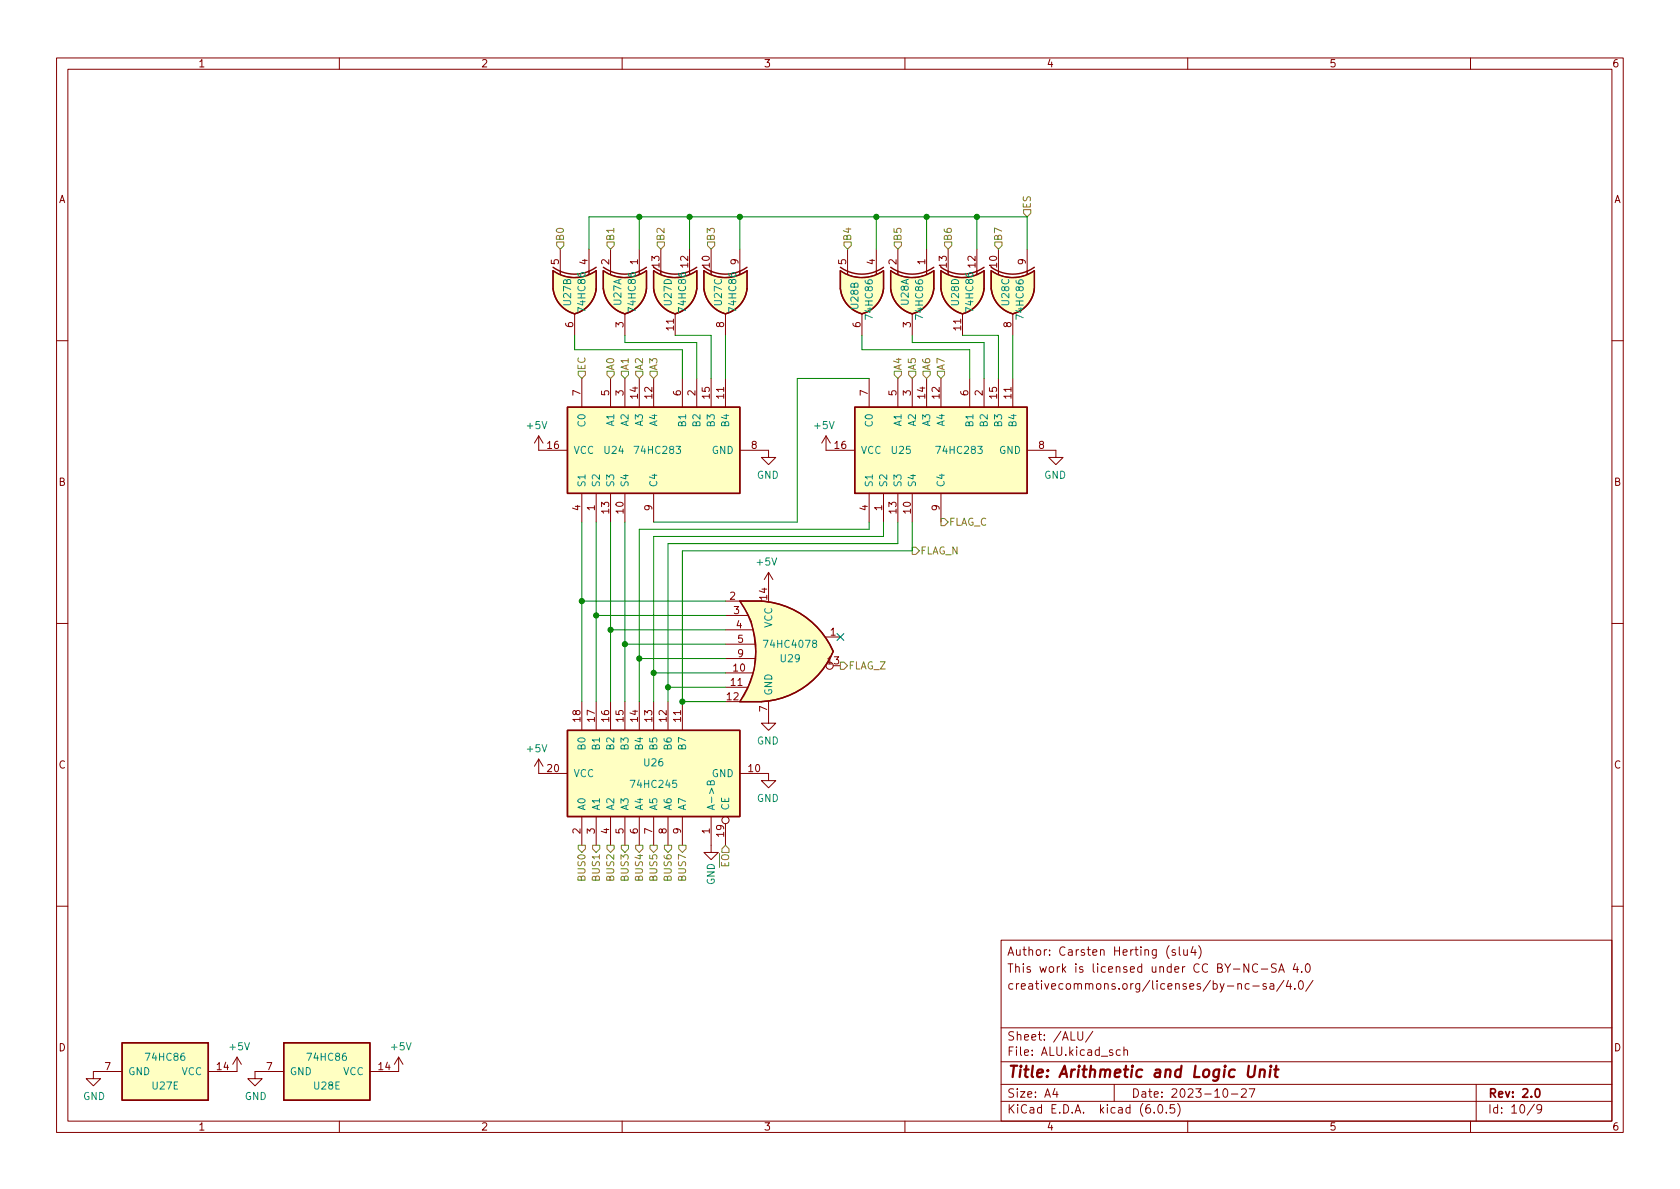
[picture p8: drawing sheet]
<svg xmlns="http://www.w3.org/2000/svg" width="297mm" height="210mm" viewBox="0 0 297 210" stroke-linecap="round" stroke-linejoin="round" font-family="sans-serif">
<g fill="none" stroke="#840000" stroke-width=".18">
<path d="M10 10.2h277v190.1h-277zM12 12.2h273v186.1h-273zM60 10.2v2M110 10.2v2M160 10.2v2M210 10.2v2M260 10.2v2M97.8 51v-3.1a6.7 6.7 0 0 0 7.6 0v3.1M99.1 44.1v4.4M101.6 55.5v3.8M104.1 44.1v4.4M106.7 51v-3.1a6.7 6.7 0 0 0 7.6 0v3.1"/>
<path d="M107.9 44.1v4.4M110.5 55.5v3.8M113 44.1v4.4M115.6 51v-3.1a6.7 6.7 0 0 0 7.6 0v3.1M116.8 44.1v4.4M119.4 55.5v3.8M121.9 44.1v4.4M124.5 51v-3.1a6.7 6.7 0 0 0 7.6 0v3.1M125.7 44.1v4.4M128.3 55.5v3.8M130.8 44.1v4.4M148.6 51v-3.1a6.7 6.7 0 0 0 7.6 0v3.1"/>
<path d="M149.9 44.1v4.4M152.4 55.5v3.8M154.9 44.1v4.4M157.5 51v-3.1a6.7 6.7 0 0 0 7.6 0v3.1M158.7 44.1v4.4M161.3 55.5v3.8M163.8 44.1v4.4M166.4 51v-3.1a6.7 6.7 0 0 0 7.6 0v3.1M167.6 44.1v4.4M170.2 55.5v3.8M172.7 44.1v4.4M175.3 51v-3.1a6.7 6.7 0 0 0 7.6 0v3.1"/>
<path d="M176.5 44.1v4.4M179.1 55.5v3.8M181.6 44.1v4.4M10 60.2h2M95.2 77.1v2.5h5.1M95.2 77.1l.8 1.3M95.2 77.1l-.7 1.3M102.9 66.9v5.1M107.9 66.9v5.1M110.5 66.9v5.1M113 66.9v5.1M115.6 66.9v5.1"/>
<path d="M120.6 66.9v5.1M123.2 66.9v5.1M125.7 66.9v5.1M128.3 66.9v5.1M130.8 79.6h5.1v1.3h-1.3l1.3 1.3 1.3-1.3h-1.3M146 77.1v2.5h5.1M146 77.1l.8 1.3M146 77.1l-.7 1.3M153.7 66.9v5.1M158.7 66.9v5.1M161.3 66.9v5.1M163.8 66.9v5.1"/>
<path d="M166.4 66.9v5.1M171.4 66.9v5.1M174 66.9v5.1M176.5 66.9v5.1M179.1 66.9v5.1M181.6 79.6h5.1v1.3h-1.3l1.3 1.3 1.3-1.3h-1.3M285 60.2h2M102.9 87.2v5.1M105.4 87.2v5.1M107.9 87.2v5.1M110.5 87.2v5.1M115.6 87.2v5.1"/>
<path d="M153.7 87.2v5.1M156.2 87.2v5.1M158.7 87.2v5.1M161.3 87.2v5.1M166.4 87.2v5.1M10 110.2h2M128.3 119h4.8M128.3 106.3h2.5M128.3 108.8h3.9M128.3 111.4h4.8M128.3 113.9h5.3M128.3 116.5h5.3"/>
<path d="M134.6 106.3h-3.8l1.3 2 .7 1.5 .5 2.8a14.4 14.4 0 0 1-2.5 11.5h3.8M135.9 101.2l.8 1.3M135.9 101.2v2.6M135.9 101.2l-.8 1.3M146 112.6h2.6M285 110.2h2M95.2 134.2l.8 1.3M95.2 134.2v2.6h5.1M95.2 134.2l-.7 1.3M102.9 124.1v5.1M105.4 124.1v5.1M107.9 124.1v5.1"/>
<path d="M110.5 124.1v5.1M113 124.1v5.1M115.6 124.1v5.1M118.1 124.1v5.1M120.6 124.1v5.1M128.3 121.5h3.9M130.8 136.8h5.1v1.2h-1.3l1.3 1.3 1.3-1.3h-1.3M135.9 124.1v3.8h-1.3l1.3 1.3 1.3-1.3h-1.3M102.9 144.4v5.1M105.4 144.4v5.1M107.9 144.4v5.1M110.5 144.4v5.1"/>
<path d="M113 144.4v5.1M115.6 144.4v5.1M118.1 144.4v5.1M120.6 144.4v5.1M125.7 144.4v6.3h-1.2l1.2 1.3 1.3-1.3h-1.3M128.3 145.7v3.8M10 160.2h2M177 166.3h108v32h-108zM206.7 167.2a1.72 1.72 0 0 0 0 2.3M207.8 168l-.4-.1-.2 .2 .1 .3 .5 .1v.4h-.6M208.5 167.4v1.3l.2 .2M209.3 167.9l.1 1h.3l.2-.1"/>
<path d="M209.9 167.9v1M210.9 167.4l-.3 1h.9M211.3 167.9v1M211.9 167.2a1.72 1.72 0 0 1 0 2.3M220.9 174l-.5-.1-.3 .3v.4l.2 .3h.6M221.5 174.4h1.1M222.4 170.6a.6 .6 0 0 0-.8 0 .6 .6 0 0 0-.2 .7 .56 .56 0 0 0 .3 .6 .56 .56 0 0 0 .7-.1M223 171.4h1.1M223.9 174l-.4-.1-.2 .2 .1 .3 .5 .1v.4h-.6M224.6 174h.5l.1 .9M225.2 174.3l-.5 .1a.29 .29 0 0 0-.2 .2 .29 .29 0 0 0 .2 .3h.5M225.6 170.5l-.5-.1-.3 .3 .1 .4 .7 .3v.4l-.2 .1h-.6"/>
<path d="M226.1 171.9l.5-1.5 .5 1.5M226.2 171.5h.7M227 173.4l-1.3 1.9M227.8 173.4l-.4 1h1M228.1 173.9v1M228.9 174.8v.1M229 170.4l-.4 1h1M229.4 170.9v1M229.7 173.6l.2-.2a.81 .81 0 0 1 .6 .7 .81 .81 0 0 1-.3 .8h-.1a.81 .81 0 0 1-.4-1.3zM230.1 171.8v.1M230.9 170.6l.2-.2a.81 .81 0 0 1 .6 .7 .81 .81 0 0 1-.3 .8h-.1a.81 .81 0 0 1-.4-1.3zM232.1 173.4l-1.2 1.9"/>
<path d="M285 160.2h2M21.6 189.5h-5.1v1.2h1.3l-1.3 1.3-1.3-1.3h1.3M41.9 186.9l-.8 1.3M41.9 186.9v2.6h-5.1M41.9 186.9l.8 1.3M50.2 189.5h-5.1v1.2h1.3l-1.3 1.3-1.3-1.3h1.3M60 198.3v2M70.5 186.9v2.6h-5.1M70.5 186.9l-.8 1.3M70.5 186.9l.7 1.3M110 198.3v2M160 198.3v2"/>
<path d="M177 194.8h108M177 191.8h108M177 187.8h108M177 181.8h108M186.5 192.5l-.4 1h1M186.9 193v1M190.6 182.4v1.2l.3 .3h.4l.1-.3v-1.2M193.2 182.4l-1.3 1.9M197 191.8v3M198.1 185.7l-.5-.1-.2 .3v.4l.1 .3h.6M198.7 185.8l.2-.2 .4 .1 .1 .9M198.7 185.1v1.5"/>
<path d="M204.1 196.7v.1M204.9 195.4l.2-.1a.81 .81 0 0 1 .6 .7 .81 .81 0 0 1-.3 .8h-.2a.81 .81 0 0 1-.6-.6 .81 .81 0 0 1 .3-.8zM206.2 196.7v.1M207.6 195.3h-.7v.7l.2-.1 .5 .1 .1 .2-.1 .5-.2 .1-.5-.1M208.2 195.1a1.72 1.72 0 0 1 0 2.3M210 198.3v2M216.4 192.6l.2-.1a.81 .81 0 0 1 .6 .7 .81 .81 0 0 1-.3 .8h-.2a.81 .81 0 0 1-.6-.6 .81 .81 0 0 1 .3-.8zM217.7 193.5h1.2M219.5 192.7l.6-.2 .2 .2 .1 .3-1 1h1M220.9 192.5h1l-.7 1.5M260 198.3v2M261 191.8v6.5"/>
<path d="M271.3 195.3l-1.3 1.9M272.6 196l-.3 .3h-.3l-.3-.3 .2-.6 .4-.1 .2 .2a.99 .99 0 0 1-.3 1.3h-.3"/>
<circle cx="146.7" cy="117.7" r=".63"/>
<circle cx="128.3" cy="145" r=".63"/>
</g>
<path d="M271.6 192.6l.2-.1a.82 .82 0 0 1 .6 .7 .82 .82 0 0 1-.3 .8h-.2a.81 .81 0 0 1-.6-.6 .81 .81 0 0 1 .3-.8z" fill="none" stroke="#840000" stroke-width=".3"/>
<path d="M220.8 188.5l-.2 1.6 .2 .3a.66 .66 0 0 0 1-.3l.2-1.6M222.8 189.3a.49 .49 0 0 1 .8 .1l-.1 1.1M222.8 189.1l-.1 1.4M224.6 189.1l-.1 1.4M224.7 188.5l-.1 .1 .1 .1 .1-.1-.1-.1v.2M225.3 189.1h.8M225.7 188.5l-.2 1.7v.2l.4 .1" fill="none" stroke="#840000" stroke-width=".4"/>
<g fill="#ffffc2" stroke="#ffffc2" stroke-width=".18">
<path d="M175.3 51.1l5.1-.6-1.3 5a5.2 5.2 0 0 1-3.8-4.4z"/>
<path d="M175.3 47.9v3.1z"/>
<path d="M182.9 47.9v3.1z"/>
<path d="M175.3 47.9a6.7 6.7 0 0 0 7.6 0v3.1h-7.6z"/>
<path d="M177.8 50.5l5.1 .6a5.1 5.1 0 0 1-3.8 4.4z"/>
<path d="M151.1 72h30.5v15.2h-30.5z"/>
<path d="M115.6 51.1l5.1-.6-1.3 5a5.2 5.2 0 0 1-3.8-4.4z"/>
<path d="M115.6 47.9v3.1z"/>
<path d="M123.2 47.9v3.1z"/>
<path d="M115.6 47.9a6.7 6.7 0 0 0 7.6 0v3.1h-7.6z"/>
<path d="M118.1 50.5l5.1 .6a5.1 5.1 0 0 1-3.8 4.4z"/>
<path d="M133.9 109.6l13.4 5.6a14.5 14.5 0 0 1-12.7 8.9z"/>
<path d="M130.8 124.1h3.8z"/>
<path d="M130.8 106.3h3.8z"/>
<path d="M130.8 106.3h3.8v17.8h-3.8a14.4 14.4 0 0 0 2.5-11.5l-.5-2.8-.7-1.5z"/>
<path d="M134.6 106.3a14.9 14.9 0 0 1 12.7 8.9l-13.6 6z"/>
<path d="M97.8 51.1l5.2-.6-1.4 5a5.2 5.2 0 0 1-3.8-4.4z"/>
<path d="M97.8 47.9v3.1z"/>
<path d="M105.4 47.9v3.1z"/>
<path d="M97.8 47.9a6.7 6.7 0 0 0 7.6 0v3.1h-7.6z"/>
<path d="M100.3 50.5l5.1 .6a5.1 5.1 0 0 1-3.8 4.4z"/>
<path d="M50.2 184.4h15.2v10.2h-15.2z"/>
<path d="M21.6 184.4h15.2v10.2h-15.2z"/>
<path d="M106.7 51.1l5.1-.6-1.3 5a5.2 5.2 0 0 1-3.8-4.4z"/>
<path d="M106.7 47.9v3.1z"/>
<path d="M114.3 47.9v3.1z"/>
<path d="M106.7 47.9a6.7 6.7 0 0 0 7.6 0v3.1h-7.6z"/>
<path d="M109.2 50.5l5.1 .6a5.1 5.1 0 0 1-3.8 4.4z"/>
<path d="M124.5 51.1l5.1-.6-1.3 5a5.2 5.2 0 0 1-3.8-4.4z"/>
<path d="M124.5 47.9v3.1z"/>
<path d="M132.1 47.9v3.1z"/>
<path d="M124.5 47.9a6.7 6.7 0 0 0 7.6 0v3.1h-7.6z"/>
<path d="M127 50.5l5.1 .6a5.1 5.1 0 0 1-3.8 4.4z"/>
<path d="M157.5 51.1l5.1-.6-1.3 5a5.2 5.2 0 0 1-3.8-4.4z"/>
<path d="M157.5 47.9v3.1z"/>
<path d="M165.1 47.9v3.1z"/>
<path d="M157.5 47.9a6.7 6.7 0 0 0 7.6 0v3.1h-7.6z"/>
<path d="M160 50.5l5.1 .6a5.1 5.1 0 0 1-3.8 4.4z"/>
<path d="M148.6 51.1l5.2-.6-1.4 5a5.2 5.2 0 0 1-3.8-4.4z"/>
<path d="M148.6 47.9v3.1z"/>
<path d="M156.2 47.9v3.1z"/>
<path d="M148.6 47.9a6.7 6.7 0 0 0 7.6 0v3.1h-7.6z"/>
<path d="M151.1 50.5l5.1 .6a5.1 5.1 0 0 1-3.8 4.4z"/>
<path d="M100.3 129.2h30.5v15.2h-30.5z"/>
<path d="M166.4 51.1l5.1-.6-1.3 5a5.2 5.2 0 0 1-3.8-4.4z"/>
<path d="M166.4 47.9v3.1z"/>
<path d="M174 47.9v3.1z"/>
<path d="M166.4 47.9a6.7 6.7 0 0 0 7.6 0v3.1h-7.6z"/>
<path d="M168.9 50.5l5.1 .6a5.1 5.1 0 0 1-3.8 4.4z"/>
<path d="M100.3 72h30.5v15.2h-30.5z"/>
</g>
<g fill="none" stroke="#840000" stroke-width=".25">
<path d="M97.8 47.3a6.6 6.6 0 0 0 7.6 0M101.6 55.5a5.2 5.2 0 0 1-3.8-4.4v-3.2a6.6 6.6 0 0 0 7.6 0v3.1a5.1 5.1 0 0 1-3.8 4.5M106.7 47.9v3.2a5.2 5.2 0 0 0 3.8 4.4 5.1 5.1 0 0 0 3.8-4.4v-3.2a6.6 6.6 0 0 1-7.6 0M106.7 47.3a6.6 6.6 0 0 0 7.6 0M115.6 47.3a6.6 6.6 0 0 0 7.6 0M115.6 47.9a6.6 6.6 0 0 0 7.6 0v3.2a5.1 5.1 0 0 1-3.8 4.4 5.2 5.2 0 0 1-3.8-4.4zM124.5 47.3a6.6 6.6 0 0 0 7.6 0M124.5 47.9a6.6 6.6 0 0 0 7.6 0v3.2a5.1 5.1 0 0 1-3.8 4.4 5.2 5.2 0 0 1-3.8-4.4zM148.6 47.3a6.6 6.6 0 0 0 7.6 0M148.6 47.9a6.6 6.6 0 0 0 7.6 0v3.2a5.1 5.1 0 0 1-3.8 4.4 5.2 5.2 0 0 1-3.8-4.4zM157.5 47.3a6.6 6.6 0 0 0 7.6 0M157.5 47.9a6.6 6.6 0 0 0 7.6 0v3.2a5.1 5.1 0 0 1-3.8 4.4 5.2 5.2 0 0 1-3.8-4.4z"/>
<path d="M166.4 47.3a6.6 6.6 0 0 0 7.6 0M166.4 47.9a6.6 6.6 0 0 0 7.6 0v3.2a5.1 5.1 0 0 1-3.8 4.4 5.2 5.2 0 0 1-3.8-4.4zM175.3 47.3a6.6 6.6 0 0 0 7.6 0M175.3 47.9a6.6 6.6 0 0 0 7.6 0v3.2a5.1 5.1 0 0 1-3.8 4.4 5.2 5.2 0 0 1-3.8-4.4zM100.3 72h30.5v15.2h-30.5zM151.1 72h30.5v15.2h-30.5zM134.6 106.3a14.9 14.9 0 0 1 12.7 8.9 14.5 14.5 0 0 1-12.7 8.9h-3.8a15.3 15.3 0 0 0 0-17.8h3.8M100.3 129.2h30.5v15.2h-30.5zM21.6 184.4h15.2v10.2h-15.2zM50.2 184.4h15.2v10.2h-15.2z"/>
</g>
<path d="M125.6 138.3l.3-.3 .3 .1 .1 .2v.5h-1.3l.2-.6 .2-.1 .2 .1v.6" fill="none" stroke="#008484" stroke-width=".18"/>
<g fill="none" stroke="#848400" stroke-width=".18">
<path d="M181 37.1h1.2v.6l-.6 .6-.6-.6zM98.4 42.8h1.3v.6l-.6 .7-.7-.7zM107.3 42.8h1.3v.6l-.7 .7-.6-.7zM116.2 42.8h1.3v.6l-.7 .7-.6-.7zM125.1 42.8h1.3v.6l-.7 .7-.6-.7zM149.2 42.8h1.3v.6l-.6 .7-.7-.7zM158.1 42.8h1.3v.6l-.7 .7-.6-.7zM167 42.8h1.3v.6l-.7 .7-.6-.7zM175.9 42.8h1.3v.6l-.7 .7-.6-.7zM102.2 65.7h1.3v.6l-.6 .6-.7-.6zM107.3 65.7h1.3v.6l-.7 .6-.6-.6zM109.9 65.7h1.2v.6l-.6 .6-.6-.6z"/>
<path d="M112.4 65.7h1.3v.6l-.7 .6-.6-.6zM114.9 65.7h1.3v.6l-.6 .6-.7-.6zM158.1 65.7h1.3v.6l-.7 .6-.6-.6zM160.7 65.7h1.2v.6l-.6 .6-.6-.6zM163.2 65.7h1.3v.6l-.7 .6-.6-.6zM165.7 65.7h1.3v.6l-.6 .6-.7-.6zM161.3 96.8h.6l.7 .6-.7 .6h-.6zM166.4 91.7h.6l.6 .6-.6 .7h-.6zM148.6 117.1h.6l.7 .6-.7 .7h-.6zM102.2 149.5h1.3v.6l-.6 .6-.7-.6zM104.8 149.5h1.2v.6l-.6 .6-.6-.6zM107.3 149.5h1.3v.6l-.7 .6-.6-.6z"/>
<path d="M109.9 149.5h1.2v.6l-.6 .6-.6-.6zM112.4 149.5h1.3v.6l-.7 .6-.6-.6zM114.9 149.5h1.3v.6l-.6 .6-.7-.6zM117.5 149.5h1.2v.6l-.6 .6-.6-.6zM120 149.5h1.3v.6l-.7 .6-.6-.6z"/>
</g>
<g fill="none" stroke="#008400" stroke-width=".18">
<path d="M113 38.3v5.8M121.9 38.3v5.8M130.8 38.3v5.8M154.9 38.3v5.8M163.8 38.3v5.8M172.7 38.3v5.8M101.6 59.3v2.5h19v5.1M104.1 44.1v-5.8h77.5v5.8M110.5 59.3v1.3h12.7v6.3M119.4 59.3h6.3v7.6M128.3 59.3v7.6M152.4 59.3v2.5h19v5.1"/>
<path d="M161.3 59.3v1.3h12.7v6.3M170.2 59.3h6.3v7.6M179.1 59.3v7.6M153.7 66.9h-12.7v25.4h-25.4M102.9 92.3v31.8M105.4 92.3v31.8M107.9 92.3v31.8M110.5 92.3v31.8M153.7 92.3v1.3h-40.7v30.5M156.2 92.3v2.6h-40.6v29.2M158.7 92.3v3.8h-40.6v28M161.3 92.3v5.1h-40.7v26.7h7.7"/>
<path d="M102.9 106.3h25.4M105.4 108.8h22.9M107.9 111.4h20.4M110.5 113.9h17.8M113 116.5h15.3M115.6 119h12.7M118.1 121.5h10.2"/>
</g>
<path d="M148 112l1.2 1.3M149.2 112l-1.2 1.3" fill="none" stroke="#000084" stroke-width=".18"/>
<g fill="#008400" stroke="#008400" stroke-width=".18">
<circle cx="110.5" cy="113.9" r=".46"/>
<circle cx="107.9" cy="111.4" r=".46"/>
<circle cx="115.6" cy="119" r=".46"/>
<circle cx="120.6" cy="124.1" r=".46"/>
<circle cx="102.9" cy="106.3" r=".46"/>
<circle cx="105.4" cy="108.8" r=".46"/>
<circle cx="113" cy="116.5" r=".46"/>
<circle cx="130.8" cy="38.3" r=".46"/>
<circle cx="154.9" cy="38.3" r=".46"/>
<circle cx="163.8" cy="38.3" r=".46"/>
<circle cx="172.7" cy="38.3" r=".46"/>
<circle cx="113" cy="38.3" r=".46"/>
<circle cx="121.9" cy="38.3" r=".46"/>
<circle cx="118.1" cy="121.5" r=".46"/>
</g>
<text font-size="2.8" fill="#840000" x="178" y="190.6">Title: Arithmetic and Logic Unit</text>
<g font-size="2.1" fill="#840000">
<text x="178" y="172">This work is licensed under CC BY-NC-SA 4.0</text>
<text x="178" y="169">Author: Carsten Herting (slu4)</text>
<text x="178" y="175">creativecommons.org/licenses/by-nc-sa/4.0/</text>
<text x="178" y="184">Sheet: /ALU/</text>
<text x="178" y="186.7">File: ALU.kicad_sch</text>
<text x="178" y="196.9">KiCad E.D.A. kicad (6.0.5)</text>
<text x="178" y="194.1">Size: A4</text>
<text x="200" y="194.1">Date: 2023-10-27</text>
<text x="263" y="194.1">Rev: 2.0</text>
<text x="263" y="196.9">Id: 10/9</text>
</g>
<g font-size="1.8" fill="#840000">
<text x="35" y="11.9">1</text>
<text x="85" y="11.9">2</text>
<text x="135" y="11.9">3</text>
<text x="185" y="11.9">4</text>
<text x="235" y="11.9">5</text>
<text x="285" y="11.9">6</text>
<text x="10.3" y="35.9">A</text>
<text x="285.3" y="35.9">A</text>
<text x="98.8" y="46.8" transform="rotate(-90 98.8 46.8)">5</text>
<text x="103.9" y="46.8" transform="rotate(-90 103.9 46.8)">4</text>
<text x="107.7" y="46.8" transform="rotate(-90 107.7 46.8)">2</text>
<text x="112.8" y="46.8" transform="rotate(-90 112.8 46.8)">1</text>
<text x="116.6" y="47.3" transform="rotate(-90 116.6 47.3)">13</text>
<text x="121.7" y="47.3" transform="rotate(-90 121.7 47.3)">12</text>
<text x="125.5" y="47.3" transform="rotate(-90 125.5 47.3)">10</text>
<text x="130.6" y="46.8" transform="rotate(-90 130.6 46.8)">9</text>
<text x="149.6" y="46.8" transform="rotate(-90 149.6 46.8)">5</text>
<text x="154.7" y="46.8" transform="rotate(-90 154.7 46.8)">4</text>
<text x="158.5" y="46.8" transform="rotate(-90 158.5 46.8)">2</text>
<text x="163.6" y="46.8" transform="rotate(-90 163.6 46.8)">1</text>
<text x="167.4" y="47.3" transform="rotate(-90 167.4 47.3)">13</text>
<text x="172.5" y="47.3" transform="rotate(-90 172.5 47.3)">12</text>
<text x="176.3" y="47.3" transform="rotate(-90 176.3 47.3)">10</text>
<text x="181.4" y="46.8" transform="rotate(-90 181.4 46.8)">9</text>
<text x="101.3" y="57.9" transform="rotate(-90 101.3 57.9)">6</text>
<text x="110.2" y="57.9" transform="rotate(-90 110.2 57.9)">3</text>
<text x="119.1" y="58.4" transform="rotate(-90 119.1 58.4)">11</text>
<text x="128" y="57.9" transform="rotate(-90 128 57.9)">8</text>
<text x="152.1" y="57.9" transform="rotate(-90 152.1 57.9)">6</text>
<text x="161" y="57.9" transform="rotate(-90 161 57.9)">3</text>
<text x="169.9" y="58.4" transform="rotate(-90 169.9 58.4)">11</text>
<text x="178.8" y="57.9" transform="rotate(-90 178.8 57.9)">8</text>
<text x="102.6" y="70" transform="rotate(-90 102.6 70)">7</text>
<text x="107.7" y="70" transform="rotate(-90 107.7 70)">5</text>
<text x="110.2" y="70" transform="rotate(-90 110.2 70)">3</text>
<text x="112.8" y="70.4" transform="rotate(-90 112.8 70.4)">14</text>
<text x="115.3" y="70.4" transform="rotate(-90 115.3 70.4)">12</text>
<text x="120.4" y="70" transform="rotate(-90 120.4 70)">6</text>
<text x="122.9" y="70" transform="rotate(-90 122.9 70)">2</text>
<text x="125.5" y="70.4" transform="rotate(-90 125.5 70.4)">15</text>
<text x="128" y="70.4" transform="rotate(-90 128 70.4)">11</text>
<text x="153.4" y="70" transform="rotate(-90 153.4 70)">7</text>
<text x="158.5" y="70" transform="rotate(-90 158.5 70)">5</text>
<text x="161" y="70" transform="rotate(-90 161 70)">3</text>
<text x="163.6" y="70.4" transform="rotate(-90 163.6 70.4)">14</text>
<text x="166.1" y="70.4" transform="rotate(-90 166.1 70.4)">12</text>
<text x="171.2" y="70" transform="rotate(-90 171.2 70)">6</text>
<text x="173.7" y="70" transform="rotate(-90 173.7 70)">2</text>
<text x="176.3" y="70.4" transform="rotate(-90 176.3 70.4)">15</text>
<text x="178.8" y="70.4" transform="rotate(-90 178.8 70.4)">11</text>
<text x="96.8" y="79.4">16</text>
<text x="132.9" y="79.4">8</text>
<text x="147.6" y="79.4">16</text>
<text x="183.7" y="79.4">8</text>
<text x="10.3" y="85.9">B</text>
<text x="285.3" y="85.9">B</text>
<text x="102.6" y="90.3" transform="rotate(-90 102.6 90.3)">4</text>
<text x="105.2" y="90.3" transform="rotate(-90 105.2 90.3)">1</text>
<text x="107.7" y="90.8" transform="rotate(-90 107.7 90.8)">13</text>
<text x="110.2" y="90.8" transform="rotate(-90 110.2 90.8)">10</text>
<text x="115.3" y="90.3" transform="rotate(-90 115.3 90.3)">9</text>
<text x="153.4" y="90.3" transform="rotate(-90 153.4 90.3)">4</text>
<text x="156" y="90.3" transform="rotate(-90 156 90.3)">1</text>
<text x="158.5" y="90.8" transform="rotate(-90 158.5 90.8)">13</text>
<text x="161" y="90.8" transform="rotate(-90 161 90.8)">10</text>
<text x="166.1" y="90.3" transform="rotate(-90 166.1 90.3)">9</text>
<text x="129" y="106">2</text>
<text x="135.6" y="106" transform="rotate(-90 135.6 106)">14</text>
<text x="129.7" y="108.6">3</text>
<text x="130.2" y="111.1">4</text>
<text x="130.4" y="113.7">5</text>
<text x="146.8" y="112.4">1</text>
<text x="129.7" y="118.7">10</text>
<text x="130.4" y="116.2">9</text>
<text x="146.3" y="117.5">13</text>
<text x="128.6" y="123.8">12</text>
<text x="129.3" y="121.3">11</text>
<text x="135.6" y="125.8" transform="rotate(-90 135.6 125.8)">7</text>
<text x="102.6" y="127.6" transform="rotate(-90 102.6 127.6)">18</text>
<text x="105.2" y="127.6" transform="rotate(-90 105.2 127.6)">17</text>
<text x="107.7" y="127.6" transform="rotate(-90 107.7 127.6)">16</text>
<text x="110.2" y="127.6" transform="rotate(-90 110.2 127.6)">15</text>
<text x="112.8" y="127.6" transform="rotate(-90 112.8 127.6)">14</text>
<text x="115.3" y="127.6" transform="rotate(-90 115.3 127.6)">13</text>
<text x="117.9" y="127.6" transform="rotate(-90 117.9 127.6)">12</text>
<text x="120.4" y="127.6" transform="rotate(-90 120.4 127.6)">11</text>
<text x="10.3" y="135.9">C</text>
<text x="96.8" y="136.5">20</text>
<text x="132.4" y="136.5">10</text>
<text x="285.3" y="135.9">C</text>
<text x="102.6" y="147.4" transform="rotate(-90 102.6 147.4)">2</text>
<text x="105.2" y="147.4" transform="rotate(-90 105.2 147.4)">3</text>
<text x="107.7" y="147.4" transform="rotate(-90 107.7 147.4)">4</text>
<text x="110.2" y="147.4" transform="rotate(-90 110.2 147.4)">5</text>
<text x="112.8" y="147.4" transform="rotate(-90 112.8 147.4)">6</text>
<text x="115.3" y="147.4" transform="rotate(-90 115.3 147.4)">7</text>
<text x="117.9" y="147.4" transform="rotate(-90 117.9 147.4)">8</text>
<text x="120.4" y="147.4" transform="rotate(-90 120.4 147.4)">9</text>
<text x="125.5" y="147.4" transform="rotate(-90 125.5 147.4)">1</text>
<text x="128" y="147.9" transform="rotate(-90 128 147.9)">19</text>
<text x="10.3" y="185.9">D</text>
<text x="285.3" y="185.9">D</text>
<text x="18.6" y="189.2">7</text>
<text x="38.4" y="189.2">14</text>
<text x="47.1" y="189.2">7</text>
<text x="67" y="189.2">14</text>
<text x="35" y="199.9">1</text>
<text x="85" y="199.9">2</text>
<text x="135" y="199.9">3</text>
<text x="185" y="199.9">4</text>
<text x="235" y="199.9">5</text>
<text x="285" y="199.9">6</text>
</g>
<g font-size="1.8" fill="#848400">
<text x="182.2" y="37" transform="rotate(-90 182.2 37)">ES</text>
<text x="99.7" y="42.7" transform="rotate(-90 99.7 42.7)">B0</text>
<text x="108.6" y="42.7" transform="rotate(-90 108.6 42.7)">B1</text>
<text x="117.5" y="42.7" transform="rotate(-90 117.5 42.7)">B2</text>
<text x="126.4" y="42.7" transform="rotate(-90 126.4 42.7)">B3</text>
<text x="150.5" y="42.7" transform="rotate(-90 150.5 42.7)">B4</text>
<text x="159.4" y="42.7" transform="rotate(-90 159.4 42.7)">B5</text>
<text x="168.3" y="42.7" transform="rotate(-90 168.3 42.7)">B6</text>
<text x="177.2" y="42.7" transform="rotate(-90 177.2 42.7)">B7</text>
<text x="103.5" y="65.6" transform="rotate(-90 103.5 65.6)">EC</text>
<text x="108.6" y="65.6" transform="rotate(-90 108.6 65.6)">A0</text>
<text x="111.1" y="65.6" transform="rotate(-90 111.1 65.6)">A1</text>
<text x="113.7" y="65.6" transform="rotate(-90 113.7 65.6)">A2</text>
<text x="116.2" y="65.6" transform="rotate(-90 116.2 65.6)">A3</text>
<text x="159.4" y="65.6" transform="rotate(-90 159.4 65.6)">A4</text>
<text x="161.9" y="65.6" transform="rotate(-90 161.9 65.6)">A5</text>
<text x="164.5" y="65.6" transform="rotate(-90 164.5 65.6)">A6</text>
<text x="167" y="65.6" transform="rotate(-90 167 65.6)">A7</text>
<text x="167.7" y="93">FLAG_C</text>
<text x="162.7" y="98">FLAG_N</text>
<text x="150" y="118.4">FLAG_Z</text>
<text x="103.5" y="155.6" transform="rotate(-90 103.5 155.6)">BUS0</text>
<text x="106" y="155.6" transform="rotate(-90 106 155.6)">BUS1</text>
<text x="108.6" y="155.6" transform="rotate(-90 108.6 155.6)">BUS2</text>
<text x="111.1" y="155.6" transform="rotate(-90 111.1 155.6)">BUS3</text>
<text x="113.7" y="155.6" transform="rotate(-90 113.7 155.6)">BUS4</text>
<text x="116.2" y="155.6" transform="rotate(-90 116.2 155.6)">BUS5</text>
<text x="118.7" y="155.6" transform="rotate(-90 118.7 155.6)">BUS6</text>
<text x="121.3" y="155.6" transform="rotate(-90 121.3 155.6)">BUS7</text>
<text x="128.9" y="154.8" transform="rotate(-90 128.9 154.8)">~{EO}</text>
</g>
<g font-size="1.8" fill="#008484">
<text x="101" y="53.9" transform="rotate(-90 101 53.9)">U27B</text>
<text x="109.9" y="53.9" transform="rotate(-90 109.9 53.9)">U27A</text>
<text x="118.7" y="53.9" transform="rotate(-90 118.7 53.9)">U27D</text>
<text x="127.6" y="53.9" transform="rotate(-90 127.6 53.9)">U27C</text>
<text x="160.7" y="53.9" transform="rotate(-90 160.7 53.9)">U28A</text>
<text x="169.5" y="53.9" transform="rotate(-90 169.5 53.9)">U28D</text>
<text x="178.4" y="53.9" transform="rotate(-90 178.4 53.9)">U28C</text>
<text x="103.5" y="54.9" transform="rotate(-90 103.5 54.9)">74HC86</text>
<text x="112.4" y="54.9" transform="rotate(-90 112.4 54.9)">74HC86</text>
<text x="121.3" y="54.9" transform="rotate(-90 121.3 54.9)">74HC86</text>
<text x="130.2" y="54.9" transform="rotate(-90 130.2 54.9)">74HC86</text>
<text x="151.8" y="54.6" transform="rotate(-90 151.8 54.6)">U28B</text>
<text x="154.3" y="56.2" transform="rotate(-90 154.3 56.2)">74HC86</text>
<text x="163.2" y="56.2" transform="rotate(-90 163.2 56.2)">74HC86</text>
<text x="172.1" y="54.9" transform="rotate(-90 172.1 54.9)">74HC86</text>
<text x="181" y="56.2" transform="rotate(-90 181 56.2)">74HC86</text>
<text x="93.3" y="75.9">+5V</text>
<text x="103.5" y="75.3" transform="rotate(-90 103.5 75.3)">C0</text>
<text x="108.6" y="75.3" transform="rotate(-90 108.6 75.3)">A1</text>
<text x="111.1" y="75.3" transform="rotate(-90 111.1 75.3)">A2</text>
<text x="113.7" y="75.3" transform="rotate(-90 113.7 75.3)">A3</text>
<text x="116.2" y="75.3" transform="rotate(-90 116.2 75.3)">A4</text>
<text x="121.3" y="75.3" transform="rotate(-90 121.3 75.3)">B1</text>
<text x="123.8" y="75.3" transform="rotate(-90 123.8 75.3)">B2</text>
<text x="126.4" y="75.3" transform="rotate(-90 126.4 75.3)">B3</text>
<text x="128.9" y="75.3" transform="rotate(-90 128.9 75.3)">B4</text>
<text x="144.1" y="75.9">+5V</text>
<text x="154.3" y="75.3" transform="rotate(-90 154.3 75.3)">C0</text>
<text x="159.4" y="75.3" transform="rotate(-90 159.4 75.3)">A1</text>
<text x="161.9" y="75.3" transform="rotate(-90 161.9 75.3)">A2</text>
<text x="164.5" y="75.3" transform="rotate(-90 164.5 75.3)">A3</text>
<text x="167" y="75.3" transform="rotate(-90 167 75.3)">A4</text>
<text x="172.1" y="75.3" transform="rotate(-90 172.1 75.3)">B1</text>
<text x="174.6" y="75.3" transform="rotate(-90 174.6 75.3)">B2</text>
<text x="177.2" y="75.3" transform="rotate(-90 177.2 75.3)">B3</text>
<text x="179.7" y="75.3" transform="rotate(-90 179.7 75.3)">B4</text>
<text x="101.3" y="80.3">VCC</text>
<text x="106.9" y="80.3">U24</text>
<text x="112.5" y="80.3">74HC283</text>
<text x="125.9" y="80.3">GND</text>
<text x="152.1" y="80.3">VCC</text>
<text x="157.7" y="80.3">U25</text>
<text x="165.9" y="80.3">74HC283</text>
<text x="176.7" y="80.3">GND</text>
<text x="103.5" y="86.2" transform="rotate(-90 103.5 86.2)">S1</text>
<text x="106" y="86.2" transform="rotate(-90 106 86.2)">S2</text>
<text x="108.6" y="86.2" transform="rotate(-90 108.6 86.2)">S3</text>
<text x="111.1" y="86.2" transform="rotate(-90 111.1 86.2)">S4</text>
<text x="116.2" y="86.2" transform="rotate(-90 116.2 86.2)">C4</text>
<text x="133.8" y="84.7">GND</text>
<text x="154.3" y="86.2" transform="rotate(-90 154.3 86.2)">S1</text>
<text x="156.8" y="86.2" transform="rotate(-90 156.8 86.2)">S2</text>
<text x="159.4" y="86.2" transform="rotate(-90 159.4 86.2)">S3</text>
<text x="161.9" y="86.2" transform="rotate(-90 161.9 86.2)">S4</text>
<text x="167" y="86.2" transform="rotate(-90 167 86.2)">C4</text>
<text x="184.6" y="84.7">GND</text>
<text x="133.9" y="100">+5V</text>
<text x="136.5" y="111" transform="rotate(-90 136.5 111)">VCC</text>
<text x="135.5" y="114.5">74HC4078</text>
<text x="138.1" y="117.1">U29</text>
<text x="136.5" y="123.1" transform="rotate(-90 136.5 123.1)">GND</text>
<text x="133.8" y="131.6">GND</text>
<text x="93.3" y="133">+5V</text>
<text x="101.3" y="137.4">VCC</text>
<text x="103.5" y="132.4" transform="rotate(-90 103.5 132.4)">B0</text>
<text x="106" y="132.4" transform="rotate(-90 106 132.4)">B1</text>
<text x="108.6" y="132.4" transform="rotate(-90 108.6 132.4)">B2</text>
<text x="111.1" y="132.4" transform="rotate(-90 111.1 132.4)">B3</text>
<text x="113.7" y="132.4" transform="rotate(-90 113.7 132.4)">B4</text>
<text x="113.9" y="135.5">U26</text>
<text x="116.2" y="132.4" transform="rotate(-90 116.2 132.4)">B5</text>
<text x="118.7" y="132.4" transform="rotate(-90 118.7 132.4)">B6</text>
<text x="121.3" y="132.4" transform="rotate(-90 121.3 132.4)">B7</text>
<text x="125.9" y="137.4">GND</text>
<text x="103.5" y="143.4" transform="rotate(-90 103.5 143.4)">A0</text>
<text x="106" y="143.4" transform="rotate(-90 106 143.4)">A1</text>
<text x="108.6" y="143.4" transform="rotate(-90 108.6 143.4)">A2</text>
<text x="111.1" y="143.4" transform="rotate(-90 111.1 143.4)">A3</text>
<text x="111.8" y="139.3">74HC245</text>
<text x="113.7" y="143.4" transform="rotate(-90 113.7 143.4)">A4</text>
<text x="116.2" y="143.4" transform="rotate(-90 116.2 143.4)">A5</text>
<text x="118.7" y="143.4" transform="rotate(-90 118.7 143.4)">A6</text>
<text x="121.3" y="143.4" transform="rotate(-90 121.3 143.4)">A7</text>
<text x="126.4" y="143.4" transform="rotate(-90 126.4 143.4)">A-&gt;B</text>
<text x="128.9" y="143.4" transform="rotate(-90 128.9 143.4)">CE</text>
<text x="133.8" y="141.8">GND</text>
<text x="126.4" y="156.5" transform="rotate(-90 126.4 156.5)">GND</text>
<text x="40.7" y="185.7">+5V</text>
<text x="69.3" y="185.7">+5V</text>
<text x="22.6" y="190.1">GND</text>
<text x="26" y="187.6">74HC86</text>
<text x="32.1" y="190.1">VCC</text>
<text x="51.2" y="190.1">GND</text>
<text x="54.5" y="187.6">74HC86</text>
<text x="60.7" y="190.1">VCC</text>
<text x="14.7" y="194.5">GND</text>
<text x="27" y="192.7">U27E</text>
<text x="43.2" y="194.5">GND</text>
<text x="55.6" y="192.7">U28E</text>
</g>
</svg>
